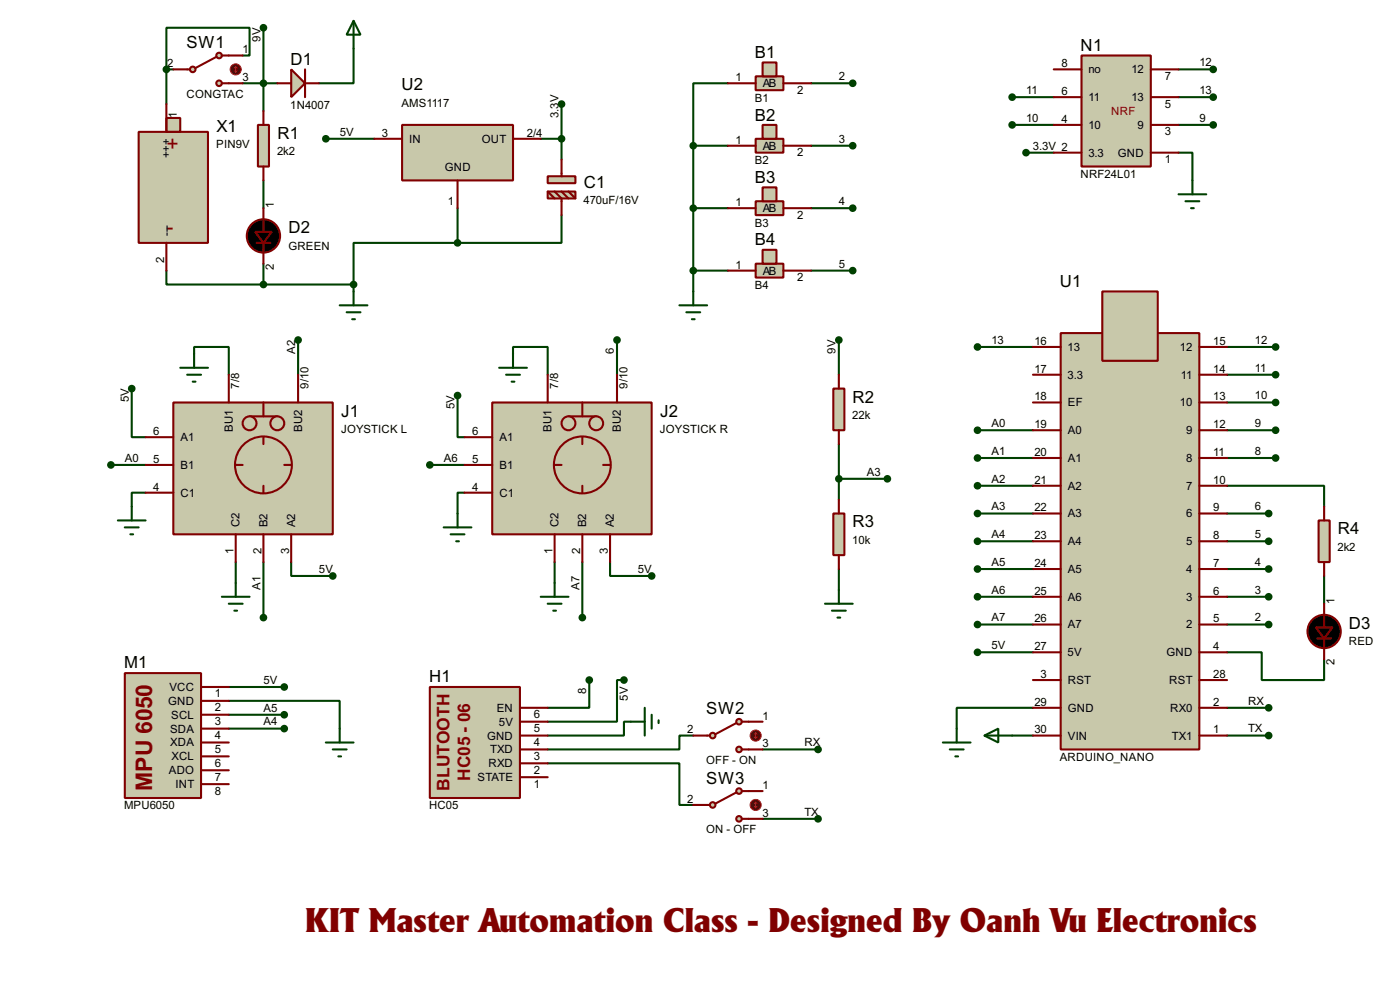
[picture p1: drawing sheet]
<svg xmlns="http://www.w3.org/2000/svg" width="256mm" height="180mm" viewBox="0 0 256 180" stroke-linecap="round" stroke-linejoin="round" font-family="sans-serif">
<g fill="none" stroke="#004000" stroke-width=".38">
<path d="M30.5 12.7h1.2M30.5 12.7v6.3M44.4 10.2h1.3v-5.1h-15.2v7.6M44.4 15.2h6.4M48.3 5.1v15.2M64.8 8.9v6.3h-6.4M102.9 19v10.2M133.3 15.2h-6.3v11.5M148.6 15.2h7.6M185.4 17.8h7.6M215.9 17.8h6.3M215.9 12.7h6.3"/>
<path d="M48.3 33v5.1M59.7 25.4h8.9M83.8 38.1v6.3M99.1 25.4h3.8M102.9 39.4v5h-19.1M127 26.7h6.3M127 26.7v26.6M127 38.1h6.3M148.6 26.7h7.6M148.6 38.1h7.6M185.4 22.9h7.6M188 27.9h5"/>
<path d="M215.9 27.9h2.5v5.1M215.9 22.9h6.3M30.5 49.5v2.6h17.8M48.3 48.3v3.8M48.3 52.1h16.5M64.8 52.1v1.2M83.8 44.4h-19v7.7M127 49.5h6.3M148.6 49.5h7.6M24.1 71.1v8.9h2.6M35.6 64.8v-1.3h6.3v5.1M54.6 62.2v6.4"/>
<path d="M83.8 72.4v7.6h1.3M94 64.8v-1.3h6.3v5.1M113 62.2v6.4M153.7 62.2v6.4M179.1 63.5h10.1M179.1 78.7h10.1M224.8 63.5h8.9M224.8 68.6h8.9M224.8 73.7h8.9M224.8 78.7h8.9M20.3 85.1h6.4M26.7 90.2h-2.6v2.5"/>
<path d="M78.7 85.1h6.4M85.1 90.2h-1.3v3.8M153.7 81.3v10.1M153.7 87.6h8.9M179.1 83.8h10.1M179.1 88.9h10.1M179.1 94h10.1M179.1 99.1h10.1M224.8 88.9h17.8v3.8M224.8 83.8h8.9M224.8 94h7.6M224.8 99.1h7.6"/>
<path d="M43.2 102.9v3.8M48.3 102.9v10.1M53.3 102.9v2.5h7.7M101.6 102.9v3.8M106.7 102.9v10.1M111.8 102.9v2.5h7.6M153.7 104.1v3.8M179.1 119.4h10.1M179.1 104.1h10.1M179.1 109.2h10.1M179.1 114.3h10.1M224.8 119.4h6.3v5.1h11.5v-3.9"/>
<path d="M224.8 104.1h7.6M224.8 109.2h7.6M224.8 114.3h7.6M242.6 105.4v5.1M41.9 128.3h20.3v5M41.9 125.7h10.2M41.9 130.8h10.2M41.9 133.3h10.2M100.3 139.7h24.2v7.6h2.5M107.9 124.5v5h-7.6M114.3 124.5h-1.3v7.6h-12.7M115.6 132.1h-1.3v2.5h-14"/>
<path d="M127 134.6h-2.5v2.6h-24.2M139.7 137.2h10.2M185.4 134.6h3.8M189.2 129.5h-13.9v3.8M224.8 134.6h7.6M224.8 129.5h7.6M139.7 149.9h10.2"/>
</g>
<g fill="#c8c8aa" stroke="#800000" stroke-width=".38">
<path d="M25.4 24.1h12.7v20.3h-12.7z"/>
<path d="M30.5 21.6h2.5v2.5h-2.5z"/>
</g>
<path d="M30.5 19v5.1M30.5 44.4v5.1" fill="none" stroke="#800000" stroke-width=".38"/>
<circle cx="35.3" cy="12.7" r=".51" fill="#c8c8aa" stroke="#800000" stroke-width=".38"/>
<path d="M34.3 12.7h.5" fill="none" stroke="#800000" stroke-width=".38"/>
<circle cx="40.1" cy="10.2" r=".51" fill="#c8c8aa" stroke="#800000" stroke-width=".38"/>
<path d="M39.6 10.4l-3.8 2M40.6 10.2h1.3" fill="none" stroke="#800000" stroke-width=".38"/>
<circle cx="40.1" cy="15.2" r=".51" fill="#c8c8aa" stroke="#800000" stroke-width=".38"/>
<path d="M31.7 12.7h2.6M40.6 15.2h3.8M41.9 10.2h2.5" fill="none" stroke="#800000" stroke-width=".38"/>
<circle cx="43.2" cy="12.7" r="1.02" fill="#400000" stroke="#f00" stroke-width=".18"/>
<path d="M42.9 13l.3 .2M43.2 12.2v1M43.2 12.2l-.3 .2M43.2 12.2l.2 .2M43.4 13l-.2 .2" fill="none" stroke="#f00" stroke-width=".18"/>
<path d="M53.3 12.7l2.6 2.5-2.6 2.6z" fill="#c8c8aa" stroke="#800000" stroke-width=".38"/>
<path d="M50.8 15.2h2.5M55.9 12.7v5.1M55.9 15.2h2.5" fill="none" stroke="#800000" stroke-width=".38"/>
<path d="M64.8 3.8l1.2 2.5h-2.5zM64.8 3.8v5.1M62.2 55.9h5.1M63.5 57.1h2.5M64.5 58.4h.5M64.8 53.3v2.6" fill="none" stroke="#004000" stroke-width=".38"/>
<g fill="#c8c8aa" stroke="#800000" stroke-width=".38">
<path d="M194.3 61h25.4v76.2h-25.4z"/>
<path d="M201.9 53.3h10.2v12.7h-10.2z"/>
</g>
<g fill="none" stroke="#800000" stroke-width=".38">
<path d="M189.2 63.5h5.1M189.2 68.6h5.1M189.2 73.7h5.1M189.2 78.7h5.1M219.7 63.5h5.1M219.7 68.6h5.1M219.7 73.7h5.1M219.7 78.7h5.1M189.2 83.8h5.1M189.2 88.9h5.1M189.2 94h5.1M189.2 99.1h5.1"/>
<path d="M219.7 83.8h5.1M219.7 88.9h5.1M219.7 94h5.1M219.7 99.1h5.1M189.2 104.1h5.1M189.2 109.2h5.1M189.2 114.3h5.1M189.2 119.4h5.1M219.7 104.1h5.1M219.7 109.2h5.1M219.7 114.3h5.1M219.7 119.4h5.1"/>
<path d="M189.2 124.5h5.1M189.2 129.5h5.1M189.2 134.6h5.1M219.7 124.5h5.1M219.7 129.5h5.1M219.7 134.6h5.1"/>
</g>
<path d="M73.7 22.9h20.3v10.1h-20.3z" fill="#c8c8aa" stroke="#800000" stroke-width=".38"/>
<path d="M68.6 25.4h5.1M83.8 33v5.1M94 25.4h5.1" fill="none" stroke="#800000" stroke-width=".38"/>
<circle cx="64.8" cy="52.1" r=".51" fill="#004000" stroke="#004000" stroke-width=".38"/>
<g fill="#c8c8aa" stroke="#800000" stroke-width=".38">
<path d="M100.3 32.3h5.1v1.2h-5.1z"/>
<path d="M100.3 35.1h5.1v1.2h-5.1z"/>
</g>
<path d="M100.3 35.1l1.3 1.2M101.6 35.1l1.3 1.2v3.1M102.9 29.2v3.1M102.9 35.1l1.2 1.2M104.1 35.1l1.3 1.2" fill="none" stroke="#800000" stroke-width=".38"/>
<g fill="#004000" stroke="#004000" stroke-width=".38">
<circle cx="83.8" cy="44.4" r=".51"/>
<circle cx="102.9" cy="25.4" r=".51"/>
<circle cx="102.9" cy="19" r=".51"/>
</g>
<path d="M172.7 135.9h5.1M174 137.2h2.5M175 138.4h.5M175.3 133.3v2.6M180.3 134.6l2.6-1.3v2.6zM180.3 134.6h5.1" fill="none" stroke="#004000" stroke-width=".38"/>
<path d="M31.7 73.7h29.3v24.1h-29.3z" fill="#c8c8aa" stroke="#800000" stroke-width=".38"/>
<path d="M45.7 76.2h5.1M48.3 73.7v2.5" fill="none" stroke="#800000" stroke-width=".38"/>
<circle cx="48.3" cy="85.1" r="5.2" fill="#c8c8aa" stroke="#800000" stroke-width=".38"/>
<path d="M43.2 85.1h1.2M48.3 80v1.3M48.3 88.9v1.3M52.1 85.1h1.2" fill="none" stroke="#800000" stroke-width=".38"/>
<g fill="#c8c8aa" stroke="#800000" stroke-width=".38">
<circle cx="45.7" cy="77.5" r="1.27"/>
<circle cx="50.8" cy="77.5" r="1.27"/>
</g>
<path d="M41.9 68.6v5.1M54.6 68.6v5.1M26.7 80h5M26.7 85.1h5M26.7 90.2h5M43.2 97.8v5.1M48.3 97.8v5.1M53.3 97.8v5.1" fill="none" stroke="#800000" stroke-width=".38"/>
<path d="M90.2 73.7h29.2v24.1h-29.2z" fill="#c8c8aa" stroke="#800000" stroke-width=".38"/>
<path d="M104.1 76.2h5.1M106.7 73.7v2.5" fill="none" stroke="#800000" stroke-width=".38"/>
<circle cx="106.7" cy="85.1" r="5.2" fill="#c8c8aa" stroke="#800000" stroke-width=".38"/>
<path d="M101.6 85.1h1.3M106.7 80v1.3M106.7 88.9v1.3M110.5 85.1h1.3" fill="none" stroke="#800000" stroke-width=".38"/>
<g fill="#c8c8aa" stroke="#800000" stroke-width=".38">
<circle cx="104.1" cy="77.5" r="1.27"/>
<circle cx="109.2" cy="77.5" r="1.27"/>
</g>
<path d="M100.3 68.6v5.1M113 68.6v5.1M85.1 80h5.1M85.1 85.1h5.1M85.1 90.2h5.1M101.6 97.8v5.1M106.7 97.8v5.1M111.8 97.8v5.1" fill="none" stroke="#800000" stroke-width=".38"/>
<g fill="#004000" stroke="#004000" stroke-width=".38">
<circle cx="179.1" cy="119.4" r=".51"/>
<circle cx="83.8" cy="72.4" r=".51"/>
<circle cx="119.4" cy="105.4" r=".51"/>
<circle cx="61" cy="105.4" r=".51"/>
<circle cx="24.1" cy="71.1" r=".51"/>
<circle cx="20.3" cy="85.1" r=".51"/>
<circle cx="48.3" cy="113" r=".51"/>
<circle cx="78.7" cy="85.1" r=".51"/>
<circle cx="106.7" cy="113" r=".51"/>
<circle cx="54.6" cy="62.2" r=".51"/>
<circle cx="113" cy="62.2" r=".51"/>
</g>
<g fill="none" stroke="#004000" stroke-width=".38">
<path d="M33 67.3h5.1M34.3 68.6h2.5M35.3 69.8h.5M35.6 64.8v2.5M91.4 67.3h5.1M92.7 68.6h2.5M93.7 69.8h.5M94 64.8v2.5M21.6 95.2h5.1M22.9 96.5h2.5M23.9 97.8h.5M24.1 92.7v2.5"/>
<path d="M81.3 96.5h5.1M82.5 97.8h2.6M83.6 99.1h.5M83.8 94v2.5M40.6 109.2h5.1M41.9 110.5h2.5M42.9 111.8h.5M43.2 106.7v2.5M99.1 109.2h5M100.3 110.5h2.6M101.3 111.8h.6M101.6 106.7v2.5"/>
</g>
<g fill="#c8c8aa" stroke="#800000" stroke-width=".38">
<path d="M138.4 14h5.1v2.5h-5.1z"/>
<path d="M139.7 11.4h2.5v2.6h-2.5z"/>
</g>
<path d="M133.3 15.2h5.1M143.5 15.2h5.1" fill="none" stroke="#800000" stroke-width=".38"/>
<g fill="#c8c8aa" stroke="#800000" stroke-width=".38">
<path d="M138.4 25.4h5.1v2.5h-5.1z"/>
<path d="M139.7 22.9h2.5v2.5h-2.5z"/>
</g>
<path d="M133.3 26.7h5.1M143.5 26.7h5.1" fill="none" stroke="#800000" stroke-width=".38"/>
<g fill="#c8c8aa" stroke="#800000" stroke-width=".38">
<path d="M138.4 36.8h5.1v2.6h-5.1z"/>
<path d="M139.7 34.3h2.5v2.5h-2.5z"/>
</g>
<path d="M133.3 38.1h5.1M143.5 38.1h5.1" fill="none" stroke="#800000" stroke-width=".38"/>
<g fill="#c8c8aa" stroke="#800000" stroke-width=".38">
<path d="M138.4 48.3h5.1v2.5h-5.1z"/>
<path d="M139.7 45.7h2.5v2.6h-2.5z"/>
</g>
<path d="M133.3 49.5h5.1M143.5 49.5h5.1" fill="none" stroke="#800000" stroke-width=".38"/>
<path d="M124.5 55.9h5M125.7 57.1h2.6M126.7 58.4h.6M127 53.3v2.6" fill="none" stroke="#004000" stroke-width=".38"/>
<g fill="#004000" stroke="#004000" stroke-width=".38">
<circle cx="127" cy="26.7" r=".51"/>
<circle cx="127" cy="38.1" r=".51"/>
<circle cx="127" cy="49.5" r=".51"/>
</g>
<path d="M198.1 10.2h12.7v20.3h-12.7z" fill="#c8c8aa" stroke="#800000" stroke-width=".38"/>
<path d="M193 17.8h5.1M193 12.7h5.1M210.8 17.8h5.1M210.8 12.7h5.1M48.3 38.1v4.3M193 27.9h5.1M193 22.9h5.1M210.8 27.9h5.1M210.8 22.9h5.1M47 44.4h2.5M48.3 44.4v3.9" fill="none" stroke="#800000" stroke-width=".38"/>
<g fill="#000" stroke="#800000" stroke-width=".38">
<path d="M46.7 42.4h3.1l-1.5 2z"/>
<circle cx="48.3" cy="43.2" r="3"/>
</g>
<path d="M47.2 22.9h2.1v7.6h-2.1z" fill="#c8c8aa" stroke="#800000" stroke-width=".38"/>
<path d="M48.3 20.3v2.6M48.3 30.5v2.5" fill="none" stroke="#800000" stroke-width=".38"/>
<g fill="#004000" stroke="#004000" stroke-width=".38">
<circle cx="48.3" cy="15.2" r=".51"/>
<circle cx="48.3" cy="52.1" r=".51"/>
<circle cx="156.2" cy="49.5" r=".51"/>
<circle cx="156.2" cy="38.1" r=".51"/>
<circle cx="156.2" cy="26.7" r=".51"/>
<circle cx="156.2" cy="15.2" r=".51"/>
<circle cx="188" cy="27.9" r=".51"/>
<circle cx="222.2" cy="22.9" r=".51"/>
<circle cx="222.2" cy="17.8" r=".51"/>
<circle cx="222.2" cy="12.7" r=".51"/>
<circle cx="185.4" cy="22.9" r=".51"/>
<circle cx="185.4" cy="17.8" r=".51"/>
<circle cx="179.1" cy="63.5" r=".51"/>
<circle cx="233.7" cy="63.5" r=".51"/>
<circle cx="233.7" cy="68.6" r=".51"/>
<circle cx="233.7" cy="73.7" r=".51"/>
<circle cx="233.7" cy="78.7" r=".51"/>
<circle cx="179.1" cy="78.7" r=".51"/>
<circle cx="179.1" cy="83.8" r=".51"/>
<circle cx="179.1" cy="88.9" r=".51"/>
<circle cx="179.1" cy="94" r=".51"/>
<circle cx="179.1" cy="99.1" r=".51"/>
<circle cx="179.1" cy="104.1" r=".51"/>
<circle cx="179.1" cy="109.2" r=".51"/>
<circle cx="179.1" cy="114.3" r=".51"/>
<circle cx="232.4" cy="114.3" r=".51"/>
<circle cx="232.4" cy="109.2" r=".51"/>
<circle cx="232.4" cy="104.1" r=".51"/>
<circle cx="232.4" cy="99.1" r=".51"/>
<circle cx="232.4" cy="94" r=".51"/>
<circle cx="48.3" cy="5.1" r=".51"/>
</g>
<path d="M215.9 35.6h5.1M217.2 36.8h2.5M218.2 38.1h.5M218.4 33v2.6" fill="none" stroke="#004000" stroke-width=".38"/>
<path d="M152.7 71.1h2v7.6h-2z" fill="#c8c8aa" stroke="#800000" stroke-width=".38"/>
<path d="M153.7 68.6v2.5M153.7 78.7v2.6" fill="none" stroke="#800000" stroke-width=".38"/>
<path d="M152.7 94h2v7.6h-2z" fill="#c8c8aa" stroke="#800000" stroke-width=".38"/>
<path d="M153.7 91.4v2.6M153.7 101.6v2.5M241.3 116.8h2.5M242.6 110.5v4.3M242.6 116.8v3.8" fill="none" stroke="#800000" stroke-width=".38"/>
<g fill="#004000" stroke="#004000" stroke-width=".38">
<circle cx="153.7" cy="62.2" r=".51"/>
<circle cx="153.7" cy="87.6" r=".51"/>
<circle cx="162.6" cy="87.6" r=".51"/>
</g>
<path d="M151.1 110.5h5.1M152.4 111.8h2.5M153.4 113h.5M153.7 107.9v2.6" fill="none" stroke="#004000" stroke-width=".38"/>
<g fill="#000" stroke="#800000" stroke-width=".38">
<path d="M241 114.8h3.1l-1.5 2z"/>
<circle cx="242.6" cy="115.6" r="3"/>
</g>
<path d="M241.6 95.2h2v7.7h-2z" fill="#c8c8aa" stroke="#800000" stroke-width=".38"/>
<path d="M242.6 92.7v2.5M242.6 102.9v2.5" fill="none" stroke="#800000" stroke-width=".38"/>
<path d="M78.7 125.7h16.5v20.3h-16.5z" fill="#c8c8aa" stroke="#800000" stroke-width=".38"/>
<path d="M95.2 129.5h5.1M95.2 132.1h5.1M95.2 134.6h5.1M95.2 137.2h5.1M95.2 139.7h5.1M95.2 142.2h5.1" fill="none" stroke="#800000" stroke-width=".38"/>
<circle cx="114.3" cy="124.5" r=".51" fill="#004000" stroke="#004000" stroke-width=".38"/>
<path d="M115.6 132.1h2.5M118.1 129.5v5.1M119.4 130.8v2.5M120.6 131.8v.5" fill="none" stroke="#004000" stroke-width=".38"/>
<circle cx="130.6" cy="134.6" r=".51" fill="#c8c8aa" stroke="#800000" stroke-width=".38"/>
<path d="M129.5 134.6h.5" fill="none" stroke="#800000" stroke-width=".38"/>
<circle cx="135.4" cy="132.1" r=".51" fill="#c8c8aa" stroke="#800000" stroke-width=".38"/>
<path d="M134.9 132.3l-3.8 2.1M135.9 132.1h1.3" fill="none" stroke="#800000" stroke-width=".38"/>
<circle cx="135.4" cy="137.2" r=".51" fill="#c8c8aa" stroke="#800000" stroke-width=".38"/>
<path d="M127 134.6h2.5M135.9 137.2h3.8M137.2 132.1h2.5" fill="none" stroke="#800000" stroke-width=".38"/>
<circle cx="138.4" cy="134.6" r="1.02" fill="#400000" stroke="#f00" stroke-width=".18"/>
<path d="M138.2 134.9l.2 .2M138.4 134.1v1M138.4 134.1l-.2 .3M138.4 134.1l.3 .3M138.7 134.9l-.3 .2" fill="none" stroke="#f00" stroke-width=".18"/>
<circle cx="130.6" cy="147.3" r=".51" fill="#c8c8aa" stroke="#800000" stroke-width=".38"/>
<path d="M129.5 147.3h.5" fill="none" stroke="#800000" stroke-width=".38"/>
<circle cx="135.4" cy="144.8" r=".51" fill="#c8c8aa" stroke="#800000" stroke-width=".38"/>
<path d="M134.9 145l-3.8 2.1M135.9 144.8h1.3" fill="none" stroke="#800000" stroke-width=".38"/>
<circle cx="135.4" cy="149.9" r=".51" fill="#c8c8aa" stroke="#800000" stroke-width=".38"/>
<path d="M127 147.3h2.5M135.9 149.9h3.8M137.2 144.8h2.5" fill="none" stroke="#800000" stroke-width=".38"/>
<circle cx="138.4" cy="147.3" r="1.02" fill="#400000" stroke="#f00" stroke-width=".18"/>
<path d="M138.2 147.6l.2 .2M138.4 146.8v1M138.4 146.8l-.2 .3M138.4 146.8l.3 .3M138.7 147.6l-.3 .2" fill="none" stroke="#f00" stroke-width=".18"/>
<g fill="#004000" stroke="#004000" stroke-width=".38">
<circle cx="107.9" cy="124.5" r=".51"/>
<circle cx="233.7" cy="83.8" r=".51"/>
<circle cx="149.9" cy="137.2" r=".51"/>
<circle cx="149.9" cy="149.9" r=".51"/>
<circle cx="232.4" cy="129.5" r=".51"/>
<circle cx="232.4" cy="134.6" r=".51"/>
</g>
<path d="M22.9 123.2h13.9v22.8h-13.9z" fill="#c8c8aa" stroke="#800000" stroke-width=".38"/>
<path d="M36.8 125.7h5.1M36.8 128.3h5.1M36.8 130.8h5.1M36.8 133.3h5.1M36.8 135.9h5.1M36.8 138.4h5.1M36.8 141h5.1M36.8 143.5h5.1" fill="none" stroke="#800000" stroke-width=".38"/>
<g fill="#004000" stroke="#004000" stroke-width=".38">
<circle cx="52.1" cy="125.7" r=".51"/>
<circle cx="52.1" cy="130.8" r=".51"/>
<circle cx="52.1" cy="133.3" r=".51"/>
<circle cx="30.5" cy="12.7" r=".51"/>
<circle cx="59.7" cy="25.4" r=".51"/>
</g>
<path d="M59.7 135.9h5.1M61 137.2h2.5M62 138.4h.5M62.2 133.3v2.6" fill="none" stroke="#004000" stroke-width=".38"/>
<text font-size="8.1" fill="#800000" x="55.9" y="170.6">KIT Master Automation Class - Designed By Oanh Vu Electronics</text>
<text font-size="4.7" fill="#800000" x="27.9" y="144.7" transform="rotate(-90 27.9 144.7)">MPU 6050</text>
<g font-size="4.3" fill="#800000">
<text x="30.5" y="27.6">+</text>
<text x="30.5" y="42.8">-</text>
</g>
<g font-size="3.6" fill="#800000">
<text x="86.1" y="142.9" transform="rotate(-90 86.1 142.9)">HC05 - 06</text>
<text x="82.3" y="144.8" transform="rotate(-90 82.3 144.8)">BLUTOOTH</text>
</g>
<g font-size="3.4">
<text x="34.2" y="8.8">SW1</text>
<text x="53.2" y="11.9">D1</text>
<text x="138.3" y="10.6">B1</text>
<text x="198" y="9.4">N1</text>
<text x="73.5" y="16.6">U2</text>
<text x="138.3" y="22.1">B2</text>
<text x="39.6" y="24.2">X1</text>
<text x="50.8" y="25.4">R1</text>
<text x="106.9" y="34.3">C1</text>
<text x="138.3" y="33.5">B3</text>
<text x="52.8" y="42.7">D2</text>
<text x="138.3" y="44.9">B4</text>
<text x="194.2" y="52.5">U1</text>
<text x="62.5" y="76.2">J1</text>
<text x="120.9" y="76.2">J2</text>
<text x="156.2" y="73.7">R2</text>
<text x="156.2" y="96.5">R3</text>
<text x="245.1" y="97.8">R4</text>
<text x="247.1" y="115.1">D3</text>
<text x="22.7" y="122.3">M1</text>
<text x="78.6" y="124.9">H1</text>
<text x="129.4" y="130.7">SW2</text>
<text x="129.4" y="143.4">SW3</text>
</g>
<g font-size="2.3">
<text x="44.4" y="9.8">1</text>
<text x="47.7" y="7.6" transform="rotate(-90 47.7 7.6)">9V</text>
<text x="30.6" y="12.3">2</text>
<text x="34.2" y="17.9">CONGTAC</text>
<text x="44.4" y="14.9">3</text>
<text x="134.7" y="14.9">1</text>
<text x="139.7" y="16">AB</text>
<text x="146" y="17.1">2</text>
<text x="153.7" y="14.7">2</text>
<text x="188" y="17.2">11</text>
<text x="194.4" y="17.4">6</text>
<text x="194.4" y="12.3">8</text>
<text x="199.4" y="13.4">no</text>
<text x="207.3" y="13.4">12</text>
<text x="213.4" y="14.6">7</text>
<text x="219.7" y="17.2">13</text>
<text x="219.7" y="12.1">12</text>
<text x="32.4" y="21.6" transform="rotate(-90 32.4 21.6)">1</text>
<text x="53.2" y="19.9">1N4007</text>
<text x="73.5" y="19.5">AMS1117</text>
<text x="102.3" y="21.6" transform="rotate(-90 102.3 21.6)">3.3V</text>
<text x="138.3" y="18.6">B1</text>
<text x="188" y="22.3">10</text>
<text x="194.4" y="22.5">4</text>
<text x="199.4" y="23.6">10</text>
<text x="199.4" y="18.5">11</text>
<text x="207.3" y="18.5">13</text>
<text x="208.4" y="23.6">9</text>
<text x="213.4" y="19.7">5</text>
<text x="219.7" y="22.3">9</text>
<text x="31.2" y="29" transform="rotate(-90 31.2 29)">+++</text>
<text x="39.6" y="27.1">PIN9V</text>
<text x="50.8" y="28.4">2k2</text>
<text x="62.2" y="24.8">5V</text>
<text x="70" y="25">3</text>
<text x="75" y="26.1">IN</text>
<text x="88.3" y="26.1">OUT</text>
<text x="96.5" y="25">2/4</text>
<text x="134.7" y="26.3">1</text>
<text x="139.7" y="27.4">AB</text>
<text x="146" y="28.6">2</text>
<text x="153.7" y="26.1">3</text>
<text x="189.2" y="27.4">3.3V 2</text>
<text x="199.4" y="28.7">3.3</text>
<text x="204.8" y="28.7">GND</text>
<text x="213.4" y="24.8">3</text>
<text x="213.4" y="29.8">1</text>
<text x="81.5" y="31.4">GND</text>
<text x="138.3" y="30.1">B2</text>
<text x="197.9" y="32.6">NRF24L01</text>
<text x="50.2" y="38.1" transform="rotate(-90 50.2 38.1)">1</text>
<text x="82" y="37.5">1</text>
<text x="106.9" y="37.3">470uF/16V</text>
<text x="134.7" y="37.7">1</text>
<text x="138.3" y="41.5">B3</text>
<text x="139.7" y="38.8">AB</text>
<text x="146" y="40">2</text>
<text x="153.7" y="37.5">4</text>
<text x="31.2" y="43.2" transform="rotate(-90 31.2 43.2)">---</text>
<text x="52.8" y="45.7">GREEN</text>
<text x="30.1" y="48.1" transform="rotate(-90 30.1 48.1)">2</text>
<text x="50.2" y="49.4" transform="rotate(-90 50.2 49.4)">2</text>
<text x="134.7" y="49.1">1</text>
<text x="138.3" y="52.9">B4</text>
<text x="139.7" y="50.2">AB</text>
<text x="146" y="51.4">2</text>
<text x="153.7" y="49">5</text>
<text x="54.1" y="64.7" transform="rotate(-90 54.1 64.7)">A2</text>
<text x="112.5" y="64.8" transform="rotate(-90 112.5 64.8)">6</text>
<text x="153.1" y="64.8" transform="rotate(-90 153.1 64.8)">9V</text>
<text x="181.6" y="62.9">13</text>
<text x="189.5" y="63.1">16</text>
<text x="195.6" y="64.2">13</text>
<text x="216.2" y="64.2">12</text>
<text x="222.2" y="63.1">15</text>
<text x="229.9" y="62.9">12</text>
<text x="43.8" y="71.1" transform="rotate(-90 43.8 71.1)">7/8</text>
<text x="56.5" y="71.1" transform="rotate(-90 56.5 71.1)">9/10</text>
<text x="102.2" y="71.1" transform="rotate(-90 102.2 71.1)">7/8</text>
<text x="114.9" y="71.1" transform="rotate(-90 114.9 71.1)">9/10</text>
<text x="189.5" y="68.2">17</text>
<text x="195.6" y="69.3">3.3</text>
<text x="216.3" y="69.3">11</text>
<text x="222.2" y="68.2">14</text>
<text x="229.9" y="68">11</text>
<text x="23.6" y="73.7" transform="rotate(-90 23.6 73.7)">5V</text>
<text x="83.3" y="74.9" transform="rotate(-90 83.3 74.9)">5V</text>
<text x="156.1" y="76.7">22k</text>
<text x="189.5" y="73.3">18</text>
<text x="195.6" y="74.4">EF</text>
<text x="216.2" y="74.4">10</text>
<text x="222.2" y="73.3">13</text>
<text x="229.9" y="73.1">10</text>
<text x="28.1" y="79.6">6</text>
<text x="33.1" y="80.7">A1</text>
<text x="42.6" y="79" transform="rotate(-90 42.6 79)">BU1</text>
<text x="55.3" y="79" transform="rotate(-90 55.3 79)">BU2</text>
<text x="62.5" y="79.2">JOYSTICK L</text>
<text x="86.5" y="79.6">6</text>
<text x="91.5" y="80.7">A1</text>
<text x="101" y="79" transform="rotate(-90 101 79)">BU1</text>
<text x="113.7" y="79" transform="rotate(-90 113.7 79)">BU2</text>
<text x="120.9" y="79.2">JOYSTICK R</text>
<text x="181.6" y="78.2">A0</text>
<text x="181.6" y="83.3">A1</text>
<text x="189.5" y="78.4">19</text>
<text x="189.5" y="83.4">20</text>
<text x="195.6" y="79.5">A0</text>
<text x="217.3" y="79.5">9</text>
<text x="222.2" y="78.4">12</text>
<text x="222.2" y="83.4">11</text>
<text x="229.9" y="78.2">9</text>
<text x="229.9" y="83.3">8</text>
<text x="22.9" y="84.5">A0</text>
<text x="28.1" y="84.7">5</text>
<text x="28.1" y="89.8">4</text>
<text x="33.1" y="85.8">B1</text>
<text x="81.3" y="84.5">A6</text>
<text x="86.5" y="84.7">5</text>
<text x="86.5" y="89.8">4</text>
<text x="91.5" y="85.8">B1</text>
<text x="158.8" y="87.1">A3</text>
<text x="181.6" y="88.3">A2</text>
<text x="189.5" y="88.5">21</text>
<text x="195.6" y="84.5">A1</text>
<text x="195.6" y="89.6">A2</text>
<text x="217.3" y="84.5">8</text>
<text x="217.3" y="89.6">7</text>
<text x="222.2" y="88.5">10</text>
<text x="33.1" y="90.9">C1</text>
<text x="91.5" y="90.9">C1</text>
<text x="181.6" y="93.4">A3</text>
<text x="189.5" y="93.6">22</text>
<text x="195.6" y="94.7">A3</text>
<text x="217.3" y="94.7">6</text>
<text x="222.2" y="93.6">9</text>
<text x="229.9" y="93.4">6</text>
<text x="42.8" y="101.5" transform="rotate(-90 42.8 101.5)">1</text>
<text x="43.9" y="96.5" transform="rotate(-90 43.9 96.5)">C2</text>
<text x="47.9" y="101.5" transform="rotate(-90 47.9 101.5)">2</text>
<text x="49" y="96.5" transform="rotate(-90 49 96.5)">B2</text>
<text x="53" y="101.5" transform="rotate(-90 53 101.5)">3</text>
<text x="54.1" y="96.5" transform="rotate(-90 54.1 96.5)">A2</text>
<text x="101.2" y="101.5" transform="rotate(-90 101.2 101.5)">1</text>
<text x="102.3" y="96.5" transform="rotate(-90 102.3 96.5)">C2</text>
<text x="106.3" y="101.5" transform="rotate(-90 106.3 101.5)">2</text>
<text x="107.4" y="96.5" transform="rotate(-90 107.4 96.5)">B2</text>
<text x="111.4" y="101.5" transform="rotate(-90 111.4 101.5)">3</text>
<text x="112.5" y="96.5" transform="rotate(-90 112.5 96.5)">A2</text>
<text x="156.1" y="99.5">10k</text>
<text x="181.6" y="98.5">A4</text>
<text x="189.5" y="98.7">23</text>
<text x="195.6" y="99.8">A4</text>
<text x="217.3" y="99.8">5</text>
<text x="222.2" y="98.7">8</text>
<text x="229.9" y="98.5">5</text>
<text x="245" y="100.8">2k2</text>
<text x="47.7" y="107.9" transform="rotate(-90 47.7 107.9)">A1</text>
<text x="58.4" y="104.8">5V</text>
<text x="106.1" y="107.9" transform="rotate(-90 106.1 107.9)">A7</text>
<text x="116.8" y="104.8">5V</text>
<text x="181.6" y="103.5">A5</text>
<text x="189.5" y="103.8">24</text>
<text x="195.6" y="104.9">A5</text>
<text x="217.3" y="104.9">4</text>
<text x="222.2" y="103.8">7</text>
<text x="229.9" y="103.5">4</text>
<text x="181.6" y="108.6">A6</text>
<text x="181.6" y="113.7">A7</text>
<text x="189.5" y="108.8">25</text>
<text x="189.5" y="113.9">26</text>
<text x="195.6" y="109.9">A6</text>
<text x="217.3" y="109.9">3</text>
<text x="222.2" y="108.8">6</text>
<text x="222.2" y="113.9">5</text>
<text x="229.9" y="113.7">2</text>
<text x="229.9" y="108.6">3</text>
<text x="244.5" y="110.5" transform="rotate(-90 244.5 110.5)">1</text>
<text x="181.6" y="118.8">5V</text>
<text x="189.5" y="119">27</text>
<text x="195.6" y="115">A7</text>
<text x="217.3" y="115">2</text>
<text x="222.2" y="119">4</text>
<text x="247.1" y="118">RED</text>
<text x="48.3" y="125.1">5V</text>
<text x="190.6" y="124.1">3</text>
<text x="195.6" y="120.1">5V</text>
<text x="195.6" y="125.2">RST</text>
<text x="213.7" y="120.1">GND</text>
<text x="214.2" y="125.2">RST</text>
<text x="222.2" y="124.1">28</text>
<text x="244.5" y="121.8" transform="rotate(-90 244.5 121.8)">2</text>
<text x="30.8" y="129">GND</text>
<text x="31" y="126.4">VCC</text>
<text x="31.4" y="131.5">SCL</text>
<text x="39.4" y="127.6">1</text>
<text x="39.4" y="130.2">2</text>
<text x="48.3" y="130.2">A5</text>
<text x="91" y="130.3">EN</text>
<text x="97.8" y="131.4">6</text>
<text x="107.4" y="127" transform="rotate(-90 107.4 127)">8</text>
<text x="115" y="128.3" transform="rotate(-90 115 128.3)">5V</text>
<text x="139.7" y="131.7">1</text>
<text x="189.5" y="129.2">29</text>
<text x="195.6" y="130.3">GND</text>
<text x="214.4" y="130.3">RX0</text>
<text x="222.2" y="129.2">2</text>
<text x="228.6" y="128.9">RX</text>
<text x="31.2" y="134.1">SDA</text>
<text x="31.2" y="136.6">XDA</text>
<text x="39.4" y="132.7">3</text>
<text x="39.4" y="135.3">4</text>
<text x="39.4" y="137.8">5</text>
<text x="48.3" y="132.8">A4</text>
<text x="89.2" y="135.3">GND</text>
<text x="89.8" y="137.9">TXD</text>
<text x="91.4" y="132.8">5V</text>
<text x="97.8" y="134">5</text>
<text x="97.8" y="136.5">4</text>
<text x="125.9" y="134.2">2</text>
<text x="139.7" y="136.8">3</text>
<text x="147.4" y="136.6">RX</text>
<text x="189.5" y="134.2">30</text>
<text x="195.6" y="135.3">VIN</text>
<text x="214.7" y="135.3">TX1</text>
<text x="222.2" y="134.2">1</text>
<text x="228.6" y="134">TX</text>
<text x="30.9" y="141.7">ADO</text>
<text x="31.4" y="139.1">XCL</text>
<text x="39.4" y="140.3">6</text>
<text x="39.4" y="142.9">7</text>
<text x="87.5" y="143">STATE</text>
<text x="89.5" y="140.4">RXD</text>
<text x="97.8" y="139.1">3</text>
<text x="97.8" y="141.6">2</text>
<text x="129.4" y="139.7">OFF - ON</text>
<text x="194.1" y="139.2">ARDUINO_NANO</text>
<text x="22.7" y="148.1">MPU6050</text>
<text x="32.2" y="144.2">INT</text>
<text x="39.4" y="145.4">8</text>
<text x="78.6" y="148.1">HC05</text>
<text x="97.8" y="144.1">1</text>
<text x="125.9" y="146.9">2</text>
<text x="139.7" y="144.4">1</text>
<text x="139.7" y="149.5">3</text>
<text x="147.4" y="149.3">TX</text>
<text x="129.4" y="152.4">ON - OFF</text>
</g>
<text font-size="2.3" fill="#800000" x="203.6" y="21">NRF</text>
</svg>
